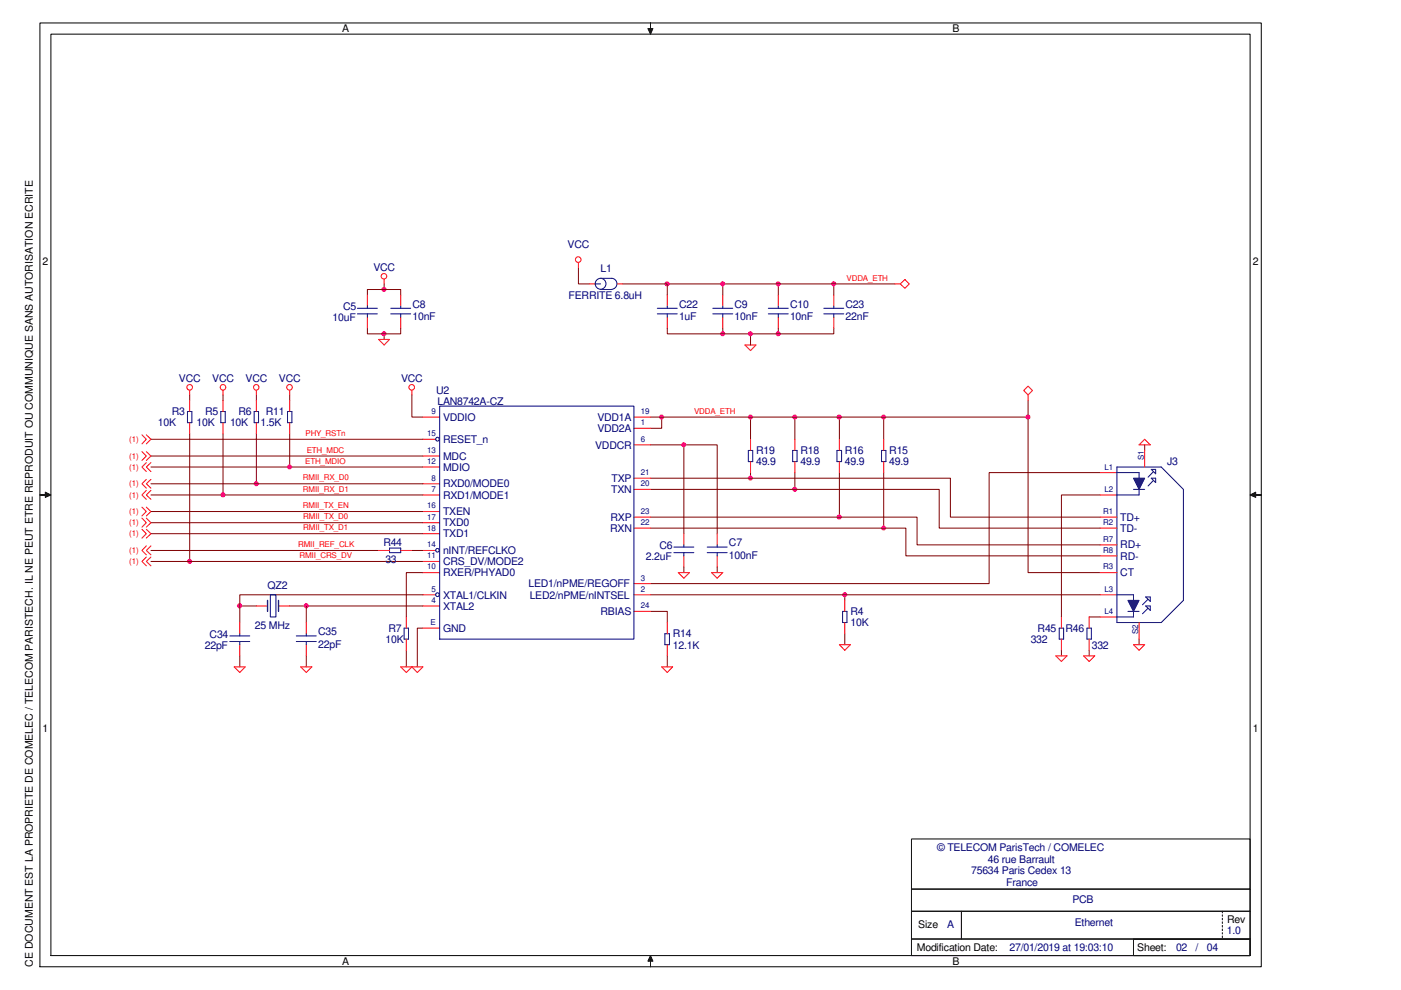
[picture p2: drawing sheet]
<svg xmlns="http://www.w3.org/2000/svg" width="297mm" height="210mm" viewBox="0 0 297 210" stroke-linecap="round" stroke-linejoin="round" font-family="sans-serif">
<path d="M32 96.7h57.7M61.4 92v7M32 110.8h57.7M32 113.2h57.7M89.7 133.2h-1.2v8.2" fill="none" stroke="#7f0000" stroke-width=".21"/>
<circle cx="61.4" cy="99" r=".45" fill="#f0f"/>
<circle cx="61.4" cy="99" r=".45" fill="none" stroke="#f0f" stroke-width=".21"/>
<path d="M122.6 56.7v3.5h2.4M81.4 70.8v1.2M32 99h57.7" fill="none" stroke="#7f0000" stroke-width=".21"/>
<circle cx="81.4" cy="70.8" r=".45" fill="#f0f"/>
<circle cx="81.4" cy="70.8" r=".45" fill="none" stroke="#f0f" stroke-width=".21"/>
<path d="M77.9 69.6v1.2h7.1v-1.2M81.4 60.2v1.2" fill="none" stroke="#7f0000" stroke-width=".21"/>
<circle cx="81.4" cy="61.4" r=".46" fill="#f0f"/>
<circle cx="81.4" cy="61.4" r=".46" fill="none" stroke="#f0f" stroke-width=".21"/>
<path d="M77.9 62.6v-1.2h7.1v1.2M153.2 69.6v1.2M32 93.1h57.7M40.2 83.7v1.2M61.4 83.7v1.2M87.3 83.7v4.7h2.4M179.1 134.4v2.3" fill="none" stroke="#7f0000" stroke-width=".21"/>
<circle cx="153.2" cy="70.8" r=".45" fill="#f0f"/>
<circle cx="153.2" cy="70.8" r=".45" fill="none" stroke="#f0f" stroke-width=".21"/>
<path d="M165 69.6v1.2" fill="none" stroke="#7f0000" stroke-width=".21"/>
<circle cx="165" cy="70.8" r=".45" fill="#f0f"/>
<circle cx="165" cy="70.8" r=".45" fill="none" stroke="#f0f" stroke-width=".21"/>
<path d="M141.5 69.6v1.2h35.3v-1.2M159.1 70.8v2.4" fill="none" stroke="#7f0000" stroke-width=".21"/>
<circle cx="159.1" cy="70.8" r=".45" fill="#f0f"/>
<circle cx="159.1" cy="70.8" r=".45" fill="none" stroke="#f0f" stroke-width=".21"/>
<path d="M137.9 94.3h14.2v18.9M145 94.3v18.9M145 120.2v1.2M152.1 120.2v1.2" fill="none" stroke="#7f0000" stroke-width=".21"/>
<circle cx="145" cy="94.3" r=".45" fill="#f0f"/>
<circle cx="145" cy="94.3" r=".45" fill="none" stroke="#f0f" stroke-width=".21"/>
<path d="M61.4 128.5h3.5M64.9 139.1v2.3M137.9 129.6h3.6v2.4M141.5 139.1v2.3" fill="none" stroke="#7f0000" stroke-width=".21"/>
<circle cx="64.9" cy="128.4" r=".45" fill="#f0f"/>
<circle cx="64.9" cy="128.4" r=".45" fill="none" stroke="#f0f" stroke-width=".21"/>
<path d="M50.8 128.5h3.6M89.7 128.5h-24.8v3.5" fill="none" stroke="#7f0000" stroke-width=".21"/>
<circle cx="50.8" cy="128.4" r=".46" fill="#f0f"/>
<circle cx="50.8" cy="128.4" r=".46" fill="none" stroke="#f0f" stroke-width=".21"/>
<path d="M165 60.2v2.4M50.8 139.1v2.3M89.7 126.1h-38.9v5.9" fill="none" stroke="#7f0000" stroke-width=".21"/>
<circle cx="165" cy="60.2" r=".45" fill="#f0f"/>
<circle cx="165" cy="60.2" r=".45" fill="none" stroke="#f0f" stroke-width=".21"/>
<path d="M176.8 60.2v2.4" fill="none" stroke="#7f0000" stroke-width=".21"/>
<circle cx="176.8" cy="60.2" r=".45" fill="#f0f"/>
<circle cx="176.8" cy="60.2" r=".45" fill="none" stroke="#f0f" stroke-width=".21"/>
<path d="M141.5 60.2h48.2" fill="none" stroke="#7f0000" stroke-width=".21"/>
<circle cx="141.4" cy="60.2" r=".45" fill="#f0f"/>
<circle cx="141.4" cy="60.2" r=".45" fill="none" stroke="#f0f" stroke-width=".21"/>
<path d="M132 60.2h9.5v2.4M153.2 60.2v2.4" fill="none" stroke="#7f0000" stroke-width=".21"/>
<circle cx="153.2" cy="60.2" r=".45" fill="#f0f"/>
<circle cx="153.2" cy="60.2" r=".45" fill="none" stroke="#f0f" stroke-width=".21"/>
<path d="M168.5 100.2v3.6" fill="none" stroke="#7f0000" stroke-width=".21"/>
<circle cx="168.5" cy="103.7" r=".44" fill="#f0f"/>
<circle cx="168.5" cy="103.7" r=".44" fill="none" stroke="#f0f" stroke-width=".21"/>
<path d="M137.9 103.8h61.2v8.2h34.2M187.4 100.2v11.8" fill="none" stroke="#7f0000" stroke-width=".21"/>
<circle cx="187.3" cy="112" r=".45" fill="#f0f"/>
<circle cx="187.3" cy="112" r=".45" fill="none" stroke="#f0f" stroke-width=".21"/>
<path d="M137.9 112h54.2v5.9h41.2M159.1 100.2v1.2" fill="none" stroke="#7f0000" stroke-width=".21"/>
<circle cx="159.1" cy="101.4" r=".45" fill="#f0f"/>
<circle cx="159.1" cy="101.4" r=".45" fill="none" stroke="#f0f" stroke-width=".21"/>
<path d="M137.9 101.4h63.6v8.2h31.8M178 100.2v9.4" fill="none" stroke="#7f0000" stroke-width=".21"/>
<circle cx="177.9" cy="109.6" r=".46" fill="#f0f"/>
<circle cx="177.9" cy="109.6" r=".46" fill="none" stroke="#f0f" stroke-width=".21"/>
<path d="M137.9 109.6h56.5v5.9h38.9M179.1 126.1v1.2M241.5 135.5v1.2" fill="none" stroke="#7f0000" stroke-width=".21"/>
<circle cx="179.1" cy="126.1" r=".44" fill="#f0f"/>
<circle cx="179.1" cy="126.1" r=".44" fill="none" stroke="#f0f" stroke-width=".21"/>
<path d="M159.1 88.4v4.7M242.7 94.3v1.2M137.9 126.1h95.4" fill="none" stroke="#7f0000" stroke-width=".21"/>
<circle cx="159.1" cy="88.4" r=".45" fill="#f0f"/>
<circle cx="159.1" cy="88.4" r=".45" fill="none" stroke="#f0f" stroke-width=".21"/>
<path d="M168.5 88.4v4.7" fill="none" stroke="#7f0000" stroke-width=".21"/>
<circle cx="168.5" cy="88.4" r=".44" fill="#f0f"/>
<circle cx="168.5" cy="88.4" r=".44" fill="none" stroke="#f0f" stroke-width=".21"/>
<path d="M178 88.4v4.7" fill="none" stroke="#7f0000" stroke-width=".21"/>
<circle cx="177.9" cy="88.4" r=".46" fill="#f0f"/>
<circle cx="177.9" cy="88.4" r=".46" fill="none" stroke="#f0f" stroke-width=".21"/>
<path d="M187.4 88.4v4.7" fill="none" stroke="#7f0000" stroke-width=".21"/>
<circle cx="187.3" cy="88.4" r=".45" fill="#f0f"/>
<circle cx="187.3" cy="88.4" r=".45" fill="none" stroke="#f0f" stroke-width=".21"/>
<path d="M140.3 88.4v2.4h-2.4" fill="none" stroke="#7f0000" stroke-width=".21"/>
<circle cx="140.3" cy="88.4" r=".45" fill="#f0f"/>
<circle cx="140.3" cy="88.4" r=".45" fill="none" stroke="#f0f" stroke-width=".21"/>
<path d="M137.9 88.4h80.1" fill="none" stroke="#7f0000" stroke-width=".21"/>
<circle cx="217.9" cy="88.4" r=".45" fill="#f0f"/>
<circle cx="217.9" cy="88.4" r=".45" fill="none" stroke="#f0f" stroke-width=".21"/>
<path d="M54.4 92v10.6M218 84.9v36.5h15.3M32 108.5h57.7M233.3 104.9h-8.3v25.9M233.3 100.2h-23.6v23.5h-71.8M225 137.9v1.2M230.9 130.8h2.4M230.9 137.9v1.2" fill="none" stroke="#7f0000" stroke-width=".21"/>
<circle cx="54.3" cy="102.6" r=".44" fill="#f0f"/>
<circle cx="54.3" cy="102.6" r=".44" fill="none" stroke="#f0f" stroke-width=".21"/>
<path d="M47.3 92v12.9M32 102.6h57.7" fill="none" stroke="#7f0000" stroke-width=".21"/>
<circle cx="47.3" cy="104.9" r=".45" fill="#f0f"/>
<circle cx="47.3" cy="104.9" r=".45" fill="none" stroke="#f0f" stroke-width=".21"/>
<path d="M40.2 92v27M32 104.9h57.7" fill="none" stroke="#7f0000" stroke-width=".21"/>
<circle cx="40.2" cy="119" r=".44" fill="#f0f"/>
<circle cx="40.2" cy="119" r=".44" fill="none" stroke="#f0f" stroke-width=".21"/>
<path d="M47.3 83.7v1.2M54.4 83.7v1.2M32 119h57.7M32 116.7h48.3M87.3 116.7h2.4M86.1 137.9v3.5M89.7 121.4h-3.6v9.4" fill="none" stroke="#7f0000" stroke-width=".21"/>
<g fill="none" stroke="#f00" stroke-width=".21">
<path d="M81.4 59.2v1M122.6 55.7v1M77.9 62.6v2.3M77.9 67.3v2.3M80.3 72h2.3l-1.2 1.2zM85 62.6v2.3M85 67.3v2.3M125 60.2h1.1M130.8 60.2h1.2M141.5 62.6v2.3M141.5 67.3v2.3M153.2 62.6v2.3"/>
<path d="M153.2 67.3v2.3M157.9 73.2h2.4l-1.2 1.1zM165 62.6v2.3M165 67.3v2.3M176.8 62.6v2.3M176.8 67.3v2.3M30.1 95.8l.9 .9-.9 .9M30.1 92.2l.9 .9-.9 1M31 95.8l1 .9-1 .9M31 98.1l-.9 .9 .9 1M31 92.2l1 .9-1 1M32 98.1l-1 .9 1 1"/>
<path d="M40.2 82.8v.9M61.4 82.8v.9M87.3 82.8v.9M89.7 88.4h3.5M89.7 93.1h2.7M89.7 96.7h3.5M89.7 99h3.5M134.4 88.4h3.5M134.4 90.8h3.5M134.4 94.3h3.5M242.7 93.1l1.2 1.2h-2.4zM89.7 102.6h3.5"/>
<path d="M89.7 104.9h3.5M89.7 108.5h3.5M89.7 110.8h3.5M89.7 113.2h3.5M89.7 119h3.5M89.7 116.7h2.7M134.4 101.4h3.5M134.4 103.8h3.5M134.4 112h3.5M134.4 109.6h3.5M145 113.2v2.3M145 117.9v2.3"/>
<path d="M152.1 113.2v2.3M152.1 117.9v2.3M54.4 128.5h2.3M59.1 128.5h2.3M89.7 126.1h2.7M89.7 121.4h3.5M89.7 128.5h3.5M89.7 133.2h3.5M134.4 126.1h3.5M134.4 123.7h3.5M134.4 129.6h3.5M143.8 121.4h2.4l-1.2 1.2z"/>
<path d="M150.9 121.4h2.3l-1.1 1.2zM178 136.7h2.3l-1.2 1.2zM223.9 139.1h2.3l-1.2 1.2zM229.7 139.1h2.4l-1.2 1.2zM240.3 136.7h2.4l-1.2 1.2zM49.7 141.4h2.3l-1.2 1.2zM63.8 141.4h2.3l-1.2 1.2zM87.3 141.4h2.4l-1.2 1.2zM140.3 141.4h2.3l-1.1 1.2z"/>
<circle cx="81.4" cy="58.6" r=".59"/>
<circle cx="122.6" cy="55" r=".59"/>
<circle cx="40.2" cy="82.1" r=".59"/>
<circle cx="61.4" cy="82.1" r=".59"/>
<circle cx="87.3" cy="82.1" r=".59"/>
</g>
<g fill="none" stroke="#00007f" stroke-width=".21">
<path d="M127.3 59h2.4a1.17 1.17 0 0 1 1.1 1.2 1.17 1.17 0 0 1-1.1 1.1M75.8 65.4h4.2M75.8 66.5h4.2M77.9 64.9v.5M77.9 66.5v.8M82.8 65.4h4.3M82.8 66.5h4.3M85 64.9v.5M85 66.5v.8M126.1 60.2h1.2M127.3 61.4h2.4M139.4 65.4h4.2"/>
<path d="M139.4 66.5h4.2M141.5 64.9v.5M141.5 66.5v.8M151.1 65.4h4.3M151.1 66.5h4.3M153.2 64.9v.5M153.2 66.5v.8M162.9 65.4h4.2M162.9 66.5h4.2M165 64.9v.5M165 66.5v.8M174.7 65.4h4.2"/>
<path d="M174.7 66.5h4.2M176.8 64.9v.5M176.8 66.5v.8M93.2 86.1h41.2v49.4h-41.2zM236.8 99h9.4l4.7 4.8M244.1 99.5h.9v1zM244.6 100l-1.2 1.2M142.9 116h4.2M142.9 117.2h4.2M145 115.5v.5M145 117.2v.7M149.9 116h4.3"/>
<path d="M149.9 117.2h4.3M152.1 115.5v.5M152.1 117.2v.7M241.5 103.8v1.1M244.1 101.4h.9v.9zM244.6 101.9l-1.2 1.1M57.3 126.1h1.2v4.7h-1.2zM250.9 127.3l-4.7 4.7"/>
<circle cx="127.3" cy="60.2" r="1.14"/>
<circle cx="92.7" cy="93.1" r=".39"/>
<circle cx="92.7" cy="116.7" r=".38"/>
<circle cx="92.7" cy="126.1" r=".39"/>
</g>
<path d="M56.7 127.3v2.3M59.1 127.3v2.3" fill="none" stroke="#00007f" stroke-width=".28"/>
<path d="M240.3 101.4h2.4l-1.2 2.4z" fill="#00007f"/>
<path d="M240.3 101.4h2.4l-1.2 2.4zM240.3 103.8h2.4M241.5 100.2v1.2M240.3 129.6v1.2M242.9 126.6h1v.9zM242.9 128.5h1v.9zM243.4 127l-1.2 1.2M243.4 128.9l-1.2 1.2" fill="none" stroke="#00007f" stroke-width=".21"/>
<path d="M239.1 127.3h2.4l-1.2 2.3z" fill="#00007f"/>
<g fill="none" stroke="#00007f" stroke-width=".21">
<path d="M39.7 87.2h1v2.4h-1zM46.8 87.2h.9v2.4h-.9zM53.9 87.2h.9v2.4h-.9zM61 87.2h.9v2.4h-.9zM158.7 95.5h.9v2.4h-.9zM168.1 95.5h.9v2.4h-.9zM177.5 95.5h.9v2.4h-.9zM186.9 95.5h.9v2.4h-.9zM236.8 99v33h9.4M82.6 116.2h2.4v1h-2.4zM236.8 100.2h4.7M236.8 104.9h4.7"/>
<path d="M250.9 103.8v23.5M48.7 134.8h4.3M48.7 136h4.3M50.8 134.4v.4M50.8 136v.7M62.8 134.8h4.3M62.8 136h4.3M64.9 134.4v.4M64.9 136v.7M85.7 133.2h.9v2.3h-.9zM141 134.4h.9v2.3h-.9zM178.6 129.6h1v2.4h-1z"/>
<path d="M224.6 133.2h.9v2.3h-.9zM230.5 133.2h.9v2.3h-.9zM236.8 130.8h3.5M236.8 126.1h3.5v1.2M239.1 127.3h2.4l-1.2 2.3zM239.1 129.6h2.4"/>
</g>
<g fill="none" stroke="#f00" stroke-width=".21">
<path d="M189.7 60.2h1.2M190.9 60.2l1-.9 .9 .9-.9 .9zM40.2 84.9v2.3M40.2 89.6v2.4M47.3 82.8v.9M47.3 84.9v2.3M47.3 89.6v2.4M54.4 82.8v.9M54.4 84.9v2.3M54.4 89.6v2.4M61.4 84.9v2.3M61.4 89.6v2.4"/>
<path d="M159.1 93.1v2.4M159.1 97.9v2.3M168.5 93.1v2.4M168.5 97.9v2.3M178 93.1v2.4M178 97.9v2.3M187.4 93.1v2.4M187.4 97.9v2.3M217 82.8l1-.9 .9 .9-.9 .9zM218 83.7v1.2M242.7 95.5v3.5M30.1 107.5l.9 1-.9 .9"/>
<path d="M30.1 109.9l.9 .9-.9 1M30.1 112.2l.9 1-.9 .9M31 118.1l-.9 .9 .9 1M31 107.5l1 1-1 .9M31 109.9l1 .9-1 1M31 112.2l1 1-1 .9M31 101.6l-.9 1 .9 .9M31 104l-.9 .9 .9 1M31 115.7l-.9 1 .9 .9M32 118.1l-1 .9 1 1M32 101.6l-1 1 1 .9M32 104l-1 .9 1 1"/>
<path d="M32 115.7l-1 1 1 .9M80.3 116.7h2.3M85 116.7h2.3M233.3 100.2h3.5M233.3 104.9h3.5M233.3 109.6h3.5M233.3 112h3.5M233.3 115.5h3.5M233.3 117.9h3.5M50.8 132v2.4M50.8 136.7v2.4M64.9 132v2.4"/>
<path d="M64.9 136.7v2.4M86.1 130.8v2.4M86.1 135.5v2.4M141.5 132v2.4M141.5 136.7v2.4M179.1 127.3v2.3M179.1 132v2.4M225 130.8v2.4M225 135.5v2.4M230.9 130.8v2.4M230.9 135.5v2.4M233.3 126.1h3.5"/>
<path d="M233.3 130.8h3.5M233.3 121.4h3.5M241.5 132v3.5M85 141.4h2.3l-1.2 1.2z"/>
<circle cx="47.3" cy="82.1" r=".59"/>
<circle cx="54.3" cy="82.1" r=".59"/>
</g>
<g fill="#000">
<path d="M137.9 4.9v1.2h.5l-.5 1.1-.5-1.1h.5z" fill-rule="evenodd"/>
<path d="M8.5 104.9h1.1v-.5l1.2 .5-1.2 .6v-.6z" fill-rule="evenodd"/>
<path d="M265 104.9l1.2-.5v.5h1.2h-1.2v.6z" fill-rule="evenodd"/>
<path d="M137.9 202.6l.5 1.2h-.5v1.2v-1.2h-.5z" fill-rule="evenodd"/>
</g>
<g fill="none" stroke="#000" stroke-width=".21">
<path d="M8.5 4.9h258.9v200.1h-258.9zM10.8 7.2h254.2v195.4h-254.2zM137.9 4.9v1.2h.5l-.5 1.1-.5-1.1h.5zM8.5 104.9h1.1v-.5l1.2 .5-1.2 .6v-.6zM265 104.9l1.2-.5v.5h1.2h-1.2v.6zM193.2 177.9h71.8v10.6h-71.8zM193.2 199.1h71.8v3.5h-71.8zM193.2 188.5h71.8v4.7h-71.8zM193.2 193.2h71.8v5.9h-71.8zM203.8 193.2v5.9M240.3 199.1h24.7v3.5h-24.7zM259.2 193.2v.3"/>
<path d="M259.2 194v.3M259.2 194.7v.3M259.2 195.5v.3M259.2 196.2v.4M259.2 197v.3M259.2 197.7v.3M259.2 198.5v.3M137.9 202.6l.5 1.2h-.5v1.2v-1.2h-.5z"/>
</g>
<g font-size="2.2">
<text x="72.5" y="6.9">A</text>
<text x="202" y="6.9">B</text>
<text x="9" y="56.3">2</text>
<text x="265.6" y="56.3">2</text>
<text x="9" y="155.2">1</text>
<text x="265.6" y="155.2">1</text>
<text x="194.7" y="196.7">Size</text>
<text x="260.2" y="195.7">Rev</text>
<text x="194.4" y="201.7">Modification Date:</text>
<text x="241.1" y="201.7">Sheet:</text>
<text x="7" y="205" transform="rotate(-90 7 205)">CE DOCUMENT EST LA PROPRIETE DE COMELEC / TELECOM PARISTECH. IL NE PEUT ETRE REPRODUIT OU COMMUNIQUE SANS AUTORISATION ECRITE</text>
<text x="72.5" y="204.6">A</text>
<text x="202" y="204.6">B</text>
</g>
<g font-size="2.2" fill="#00007f">
<text x="120.4" y="52.7">VCC</text>
<text x="79.2" y="57.4">VCC</text>
<text x="127.3" y="57.7">L1</text>
<text x="72.7" y="65.8">C5</text>
<text x="87.5" y="65.3">C8</text>
<text x="120.6" y="63.4">FERRITE 6.8uH</text>
<text x="144" y="65.3">C22</text>
<text x="155.7" y="65.3">C9</text>
<text x="167.5" y="65.3">C10</text>
<text x="179.3" y="65.3">C23</text>
<text x="70.5" y="68.2">10uF</text>
<text x="87.5" y="67.9">10nF</text>
<text x="144" y="67.9">1uF</text>
<text x="155.7" y="67.9">10nF</text>
<text x="167.5" y="67.9">10nF</text>
<text x="179.3" y="67.9">22nF</text>
<text x="37.9" y="80.9">VCC</text>
<text x="45" y="80.9">VCC</text>
<text x="52.1" y="80.9">VCC</text>
<text x="59.1" y="80.9">VCC</text>
<text x="85" y="80.9">VCC</text>
<text x="92.5" y="83.6">U2</text>
<text x="36.4" y="88.1">R3</text>
<text x="43.5" y="88.1">R5</text>
<text x="50.5" y="88.1">R6</text>
<text x="56.4" y="88.1">R11</text>
<text x="92.7" y="85.9">LAN8742A-CZ</text>
<text x="93.9" y="89.2">VDDIO</text>
<text x="126.7" y="89.2">VDD1A</text>
<text x="33.5" y="90.4">10K</text>
<text x="41.7" y="90.4">10K</text>
<text x="48.8" y="90.4">10K</text>
<text x="55.2" y="90.4">1.5K</text>
<text x="93.9" y="93.9">RESET_n</text>
<text x="126.2" y="95.1">VDDCR</text>
<text x="126.7" y="91.6">VDD2A</text>
<text x="93.9" y="99.8">MDIO</text>
<text x="93.9" y="97.5">MDC</text>
<text x="160.3" y="96.3">R19</text>
<text x="160.3" y="98.6">49.9</text>
<text x="169.7" y="96.3">R18</text>
<text x="169.7" y="98.6">49.9</text>
<text x="179.2" y="96.3">R16</text>
<text x="179.2" y="98.6">49.9</text>
<text x="188.5" y="96.3">R15</text>
<text x="188.5" y="98.6">49.9</text>
<text x="247.4" y="98.6">J3</text>
<text x="93.9" y="105.7">RXD1/MODE1</text>
<text x="93.9" y="103.3">RXD0/MODE0</text>
<text x="129.6" y="104.5">TXN</text>
<text x="129.7" y="102.2">TXP</text>
<text x="93.9" y="109.3">TXEN</text>
<text x="93.9" y="111.6">TXD0</text>
<text x="93.9" y="114">TXD1</text>
<text x="129.4" y="112.8">RXN</text>
<text x="129.5" y="110.4">RXP</text>
<text x="237.5" y="112.8">TD-</text>
<text x="237.5" y="110.4">TD+</text>
<text x="81.3" y="115.7">R44</text>
<text x="81.7" y="119.4">33</text>
<text x="93.9" y="119.8">CRS_DV/MODE2</text>
<text x="93.9" y="117.5">nINT/REFCLKO</text>
<text x="136.9" y="118.7">2.2uF</text>
<text x="139.8" y="116.4">C6</text>
<text x="154.6" y="115.9">C7</text>
<text x="154.6" y="118.4">100nF</text>
<text x="237.5" y="116.3">RD+</text>
<text x="237.5" y="118.7">RD-</text>
<text x="56.7" y="124.8">QZ2</text>
<text x="93.9" y="122.2">RXER/PHYAD0</text>
<text x="112.1" y="124.5">LED1/nPME/REGOFF</text>
<text x="237.5" y="122.2">CT</text>
<text x="93.9" y="126.9">XTAL1/CLKIN</text>
<text x="93.9" y="129.2">XTAL2</text>
<text x="112.3" y="126.9">LED2/nPME/nINTSEL</text>
<text x="127.3" y="130.4">RBIAS</text>
<text x="180.3" y="130.4">R4</text>
<text x="43.4" y="137.6">22pF</text>
<text x="44.4" y="135.2">C34</text>
<text x="54.1" y="133.3">25 MHz</text>
<text x="67.5" y="134.7">C35</text>
<text x="67.5" y="137.3">22pF</text>
<text x="81.7" y="136.3">10K</text>
<text x="82.3" y="133.9">R7</text>
<text x="93.9" y="133.9">GND</text>
<text x="142.7" y="135.1">R14</text>
<text x="142.7" y="137.5">12.1K</text>
<text x="180.3" y="132.8">10K</text>
<text x="218.5" y="136.3">332</text>
<text x="220" y="133.9">R45</text>
<text x="225.9" y="133.9">R46</text>
<text x="231.5" y="137.5">332</text>
<text x="198.7" y="180.4">© TELECOM ParisTech / COMELEC</text>
<text x="205.9" y="185.4">75634 Paris Cedex 13</text>
<text x="209.5" y="182.9">46 rue Barrault</text>
<text x="213.4" y="187.9">France</text>
<text x="227.4" y="191.6">PCB</text>
<text x="200.8" y="196.7">A</text>
<text x="227.9" y="196.4">Ethernet</text>
<text x="214" y="201.7">27/01/2019 at 19:03:10</text>
<text x="249.3" y="201.7">02</text>
<text x="253.5" y="201.7">/</text>
<text x="255.9" y="201.7">04</text>
<text x="260.1" y="198.1">1.0</text>
</g>
<g font-size="1.7" fill="#f00">
<text x="179.5" y="59.5">VDDA_ETH</text>
<text x="147.1" y="87.8">VDDA_ETH</text>
<text x="27.4" y="93.7">(1)</text>
<text x="64.8" y="92.5">PHY_RSTn</text>
<text x="65" y="96">ETH_MDC</text>
<text x="27.4" y="97.2">(1)</text>
<text x="27.4" y="99.6">(1)</text>
<text x="64.2" y="101.9">RMII_RX_D0</text>
<text x="64.7" y="98.3">ETH_MDIO</text>
<text x="27.4" y="103.1">(1)</text>
<text x="27.4" y="105.5">(1)</text>
<text x="64.2" y="107.7">RMII_TX_EN</text>
<text x="64.2" y="104.2">RMII_RX_D1</text>
<text x="27.4" y="109">(1)</text>
<text x="27.4" y="111.4">(1)</text>
<text x="27.4" y="113.7">(1)</text>
<text x="64.3" y="110.1">RMII_TX_D0</text>
<text x="64.3" y="112.4">RMII_TX_D1</text>
<text x="27.4" y="119.6">(1)</text>
<text x="27.4" y="117.3">(1)</text>
<text x="63.2" y="116">RMII_REF_CLK</text>
<text x="63.5" y="118.3">RMII_CRS_DV</text>
</g>
<g font-size="1.7" fill="#00007f">
<text x="91.5" y="87.8">9</text>
<text x="135.9" y="87.8">19</text>
<text x="90.6" y="92.5">15</text>
<text x="135.9" y="90.1">1</text>
<text x="135.9" y="93.7">6</text>
<text x="90.6" y="98.4">12</text>
<text x="90.6" y="96">13</text>
<text x="91.5" y="101.9">8</text>
<text x="135.9" y="100.7">21</text>
<text x="234.2" y="99.6">L1</text>
<text x="242.5" y="97.5" transform="rotate(-90 242.5 97.5)">S1</text>
<text x="90.6" y="107.8">16</text>
<text x="91.5" y="104.3">7</text>
<text x="135.9" y="103.1">20</text>
<text x="234.2" y="104.3">L2</text>
<text x="90.6" y="112.5">18</text>
<text x="90.6" y="110.2">17</text>
<text x="135.9" y="109">23</text>
<text x="135.9" y="111.3">22</text>
<text x="233.9" y="111.3">R2</text>
<text x="233.9" y="109">R1</text>
<text x="90.6" y="116">14</text>
<text x="90.6" y="118.4">11</text>
<text x="233.9" y="117.2">R8</text>
<text x="233.9" y="114.9">R7</text>
<text x="90.6" y="120.7">10</text>
<text x="91.5" y="125.4">5</text>
<text x="135.9" y="125.4">2</text>
<text x="135.9" y="123.1">3</text>
<text x="233.9" y="120.7">R3</text>
<text x="234.2" y="125.4">L3</text>
<text x="91.5" y="127.8">4</text>
<text x="135.9" y="129">24</text>
<text x="234.2" y="130.2">L4</text>
<text x="91.3" y="132.5">E</text>
<text x="241.3" y="134.5" transform="rotate(-90 241.3 134.5)">S2</text>
</g>
</svg>
